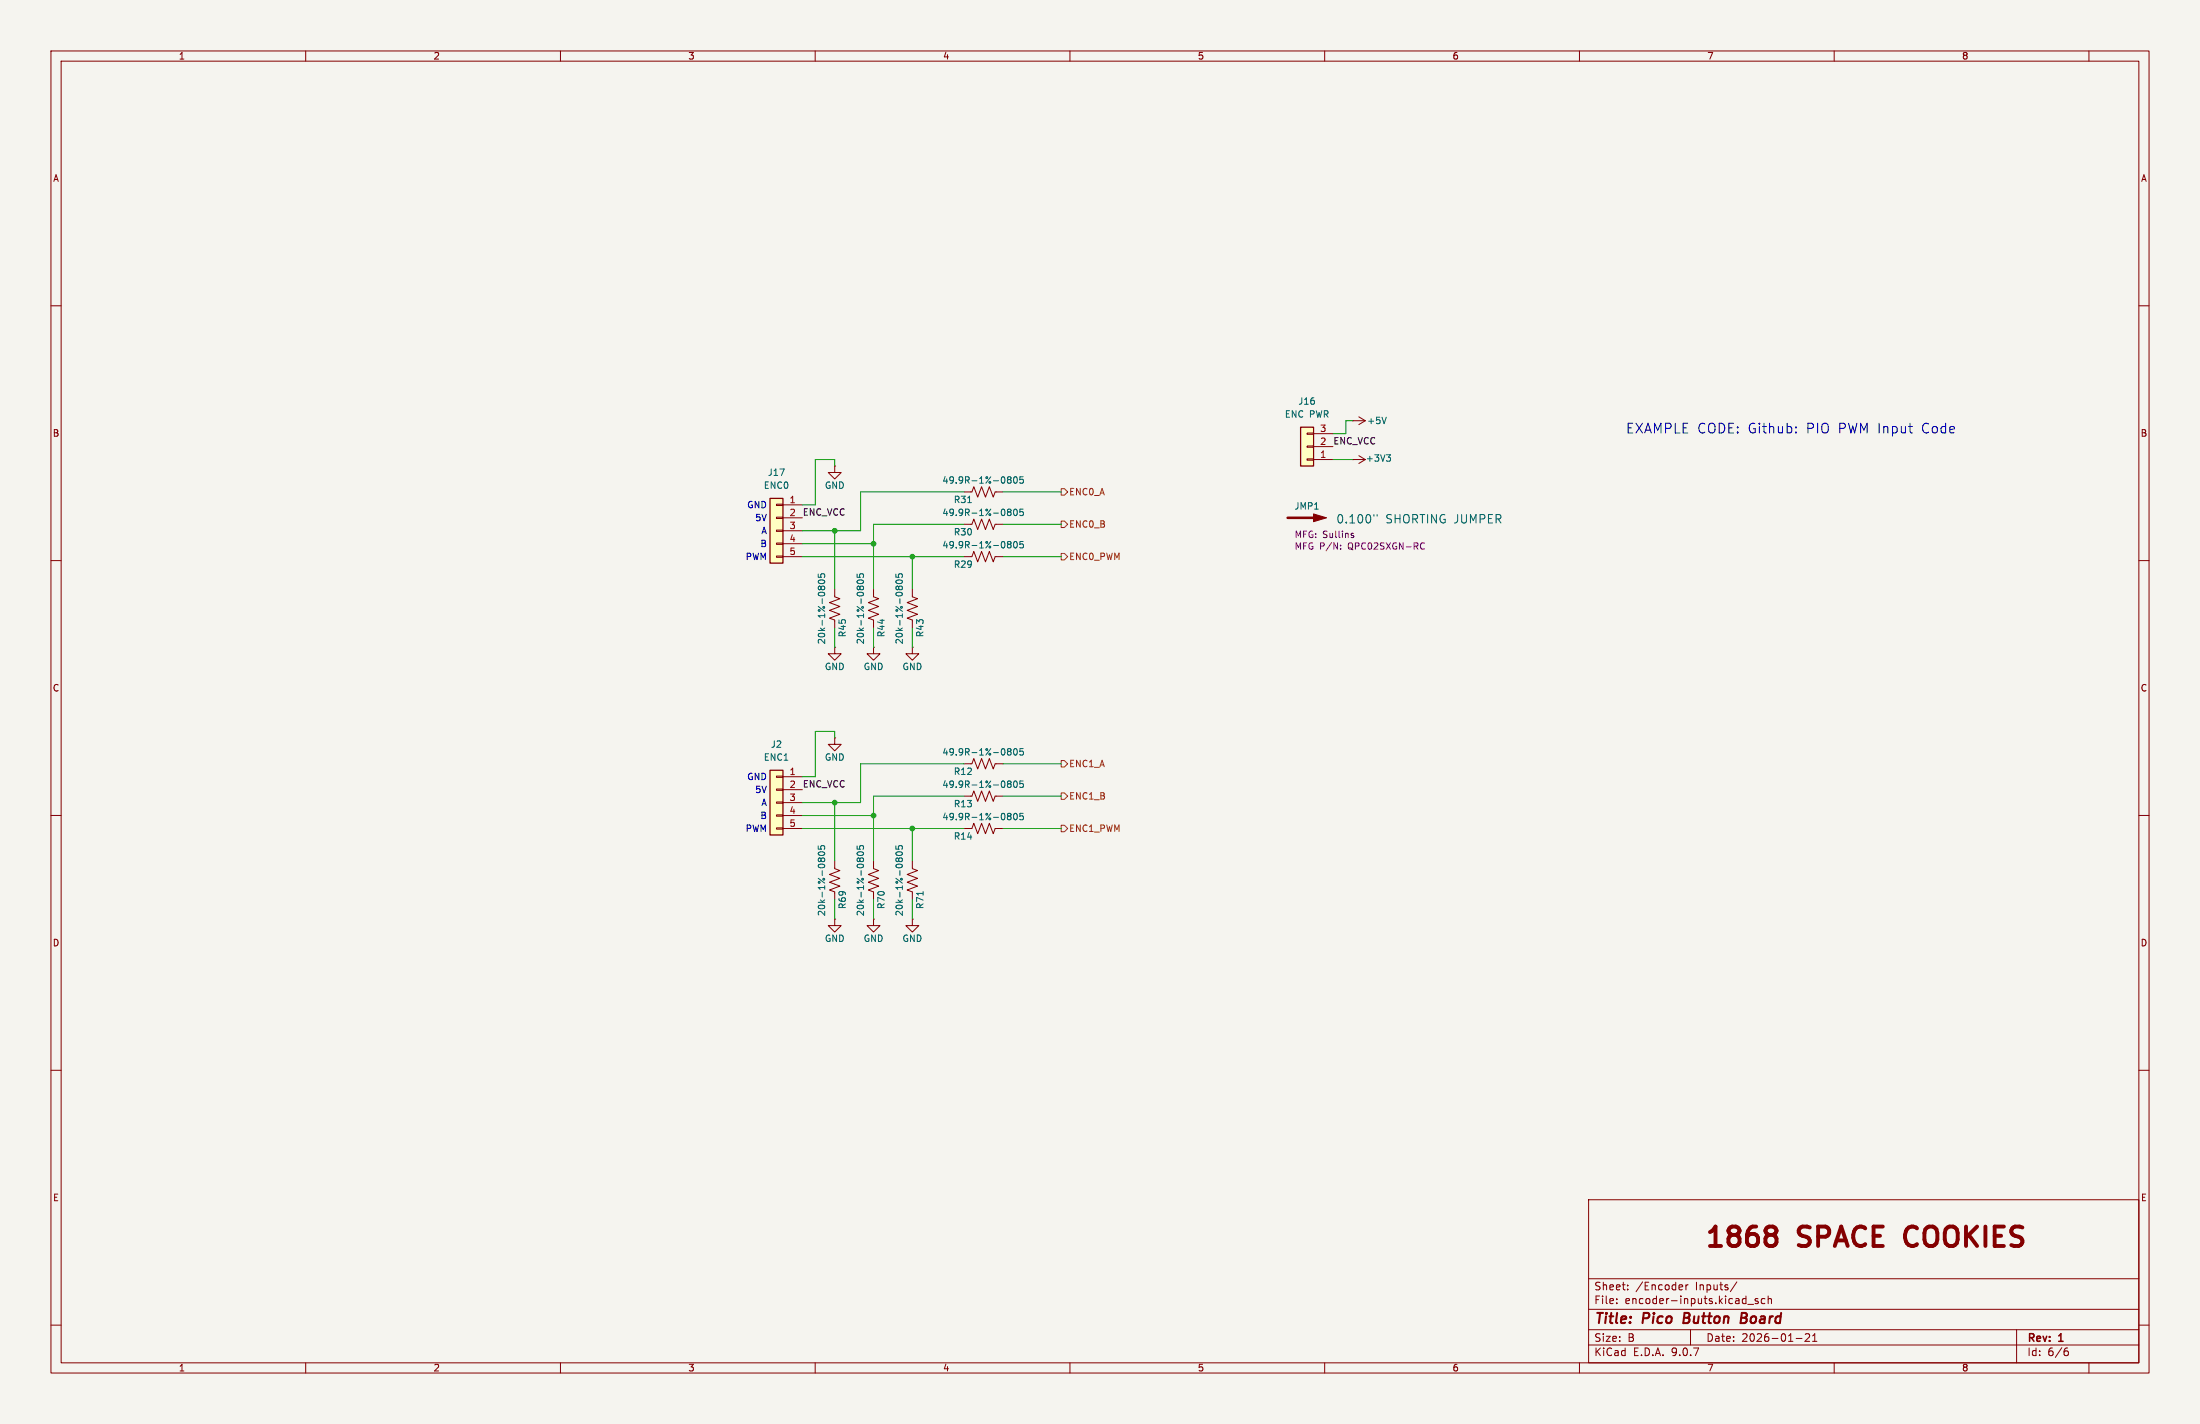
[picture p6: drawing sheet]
<svg xmlns="http://www.w3.org/2000/svg" width="432mm" height="279mm" viewBox="0 0 432 279" stroke-linecap="round" stroke-linejoin="round" font-family="sans-serif">
<path d="M0 0h431.8v279.4h-431.8z" fill="#f5f4ef" stroke="#f5f4ef" stroke-width=".2"/>
<g fill="none" stroke="#840000" stroke-width=".2">
<path d="M10 10h411.8v259.4h-411.8zM12 12h407.8v255.4h-407.8zM60 10v2M110 10v2M160 10v2M210 10v2M260 10v2M310 10v2M360 10v2M410 10v2M10 60h2M419.8 60h2"/>
<path d="M265.4 90.2h.1M265.4 82.6h.1M265.4 90.2h2.6M265.4 82.6h2.6M266.7 89.4l1.3 .8M266.7 81.8l1.3 .8M268 90.2l-1.3 .7M268 82.6l-1.3 .7M10 110h2M163.8 115.6v1.5l1 .4-2 .7 2 .8-2 .8 2 .7-2 .8 1 .4v1.5M171.4 115.6v1.5l1.1 .4-2.1 .7 2.1 .8-2.1 .8 2.1 .7-2.1 .8 1 .4v1.5M419.8 110h2"/>
<path d="M171.4 127v1.3h1.3l-1.3 1.2-1.2-1.2h1.2M171.4 127h.1M10 160h2M189.2 149.9h1.6l.3-1.1 .8 2.1 .8-2.1 .7 2.1 .8-2.1 .7 2.1 .4-1h1.5M189.2 156.2h1.6l.3-1 .8 2 .8-2 .7 2 .8-2 .7 2 .4-1h1.5M419.8 160h2M189.2 162.6h1.6l.3-1.1 .8 2.1 .8-2.1 .7 2.1 .8-2.1 .7 2.1 .4-1h1.5M163.8 180.3v1.3h1.3l-1.3 1.3-1.2-1.3h1.2M163.8 180.3h.1M10 210h2M419.8 210h2M311.8 235.4h108v32h-108z"/>
<path d="M10 260h2M311.8 256.9h108M311.8 250.9h108M317.3 255.6v.2M317.3 254.9v.1M319.5 252.9v.2M319.5 252.2v.1M330 252.1l.3 .3-.8 .2M330.2 253l-.2 .1M330.9 252.1v1M331.3 252.1l-.3 .1-.1 .2M340.9 251.5l-1.3 1.9"/>
<path d="M343 255.9h1.2M345 254.9l-.3-.1-.2 .2v.2l.5 .2v.3h-.5M346.4 254.9l-.4-.1-.3 .3 .1 .6h.6M347 254.9l.3-.1 .3 .1 .1 .9M347 254.3v1.5M419.8 260h2M60 267.4v2M110 267.4v2M160 267.4v2M210 267.4v2M260 267.4v2M310 267.4v2"/>
<path d="M311.8 263.9h108M311.8 260.9h108M331.8 260.9v3M352.5 262.6h1.2M354.3 261.8l.6-.1 .2 .1 .1 .3-.9 1.1h.9M355.8 263.2h.8M355.8 262.1l.4-.4v1.5M360 267.4v2M395.8 260.9v6.5M405.4 265.1h.4l.2 .2-.1 .5-.5 .2M405.8 264.5l-.4 .1M410 267.4v2"/>
</g>
<path d="M330.6 257.6l-.2 2h.7M341.8 258.6h.6M342.4 258.6l.3 .1M342.5 257.6h-.6l-.3 2 1-.1M342.6 258.5l-.2 .1" fill="none" stroke="#840000" stroke-width=".4"/>
<path d="M347.2 240.7h.8a.82 .82 0 0 1 .7 .8 .82 .82 0 0 1-.7 .8M347.2 242.3h.8M348 242.3l.5 .4 .2 .3v.7l-.4 .6-.3 .2h-.8M374.3 241.2a2.64 2.64 0 0 0 0 2.7" fill="none" stroke="#840000" stroke-width=".76"/>
<g fill="none" stroke="#006464" stroke-width=".2">
<path d="M272.1 81.9l-.4 1.2M272.1 89.2h.8l-.4 .5M272.7 89.7l.2 .3v.3l-.2 .2M160.6 112.6v.6l.6 .1-.1-.2v-.4l.2-.1h.4l.2 .2-.2 .5M160.7 113.9a.69 .69 0 0 1 1.2 .3 .72 .72 0 0 1-1.3-.1zM161.1 115.2l-.3-.2-.2 .2v.3M161.1 115.2l.3-.2h.2l.2 .1 .1 .4M161.1 115.2v.3M168.2 112.6v.6l.6 .1-.1-.2 .1-.4 .1-.1h.5l.1 .2-.1 .5M168.3 114a.75 .75 0 0 1 1.2 .2 .72 .72 0 0 1-1.3-.1zM168.8 115.2l-.3-.2-.3 .2v.3M168.8 115.2l.2-.2h.2l.2 .1 .1 .4"/>
<path d="M168.8 115.2v.3M269.7 101v.3M270.3 101v.3M197.8 147.3l.2 .1M197.8 147l.2-.1h.3l.2 .3-.3 .2M197.8 153.4l.2-.2 .3 .1 .2 .2-.3 .3M197.8 159.7l.2-.1h.3l.2 .3-.3 .2M197.8 153.7l.2 .1M198 147.4h.2M198 147.4l-.2 .1M198 153.8h.2M198 153.8l-.2 .1"/>
<path d="M198.2 147.4l.3 .3-.1 .3-.2 .2-.4-.2M198.2 153.8l.3 .2-.1 .4-.2 .1-.4-.1M199.1 147l.1-.1a.68 .68 0 0 1 .5 .6 .68 .68 0 0 1-.5 .7l-.3-.5zM199.1 153.4l.1-.2a.68 .68 0 0 1 .5 .7 .68 .68 0 0 1-.5 .6l-.3-.5zM199.1 159.7l.1-.1a.68 .68 0 0 1 .5 .6 .68 .68 0 0 1-.5 .7l-.3-.5zM200.8 146.9h-.6l-.1 .6 .2-.1h.5l.1 .2-.1 .4-.2 .2-.5-.2M200.8 153.2h-.6l-.1 .6 .2-.1 .5 .1 .1 .2-.1 .4-.2 .1-.5-.1M200.8 159.6h-.6l-.1 .6 .2-.1h.5l.1 .2-.1 .4-.2 .2-.5-.2M197.8 160l.2 .1M198 160.1h.2M198 160.1l-.2 .1M198.2 160.1l.3 .3-.1 .3-.2 .2-.4-.2"/>
</g>
<path d="M252.7 101.6h6.4" fill="none" stroke="#840000" stroke-width=".51"/>
<path d="M257.8 100.8l2.5 .8-2.5 .8z" fill="#840000" stroke="#840000" stroke-width=".2"/>
<path d="M263.1 107.6v.2M263.1 107v.1M265.4 105.1h.3v.2l-.4 .2M265.4 104.6l.3 .1M279 106.6h.6M279.6 107.6l-.6 .1" fill="none" stroke="#840084" stroke-width=".2"/>
<path d="M151.1 151.1h2.6v12.7h-2.6z" fill="#ffffc2"/>
<path d="M151.1 151.1h2.6v12.7h-2.6z" fill="none" stroke="#840000" stroke-width=".25"/>
<g fill="none" stroke="#840000" stroke-width=".2">
<path d="M163.8 91.4v1.3h1.3l-1.3 1.3-1.2-1.3h1.2M163.8 91.4h.1M189.2 96.5h1.6l.3-1 .8 2 .8-2 .7 2 .8-2 .7 2 .4-1h1.5M179.1 115.6v1.5l1 .4-2 .7 2 .8-2 .8 2 .7-2 .8 1 .4v1.5M189.2 102.9h1.6l.3-1 .8 2 .8-2 .7 2 .8-2 .7 2 .4-1h1.5M189.2 109.2h1.6l.3-1 .8 2 .8-2 .7 2 .8-2 .7 2 .4-1h1.5M179.1 127v1.3h1.2l-1.2 1.2-1.3-1.2h1.3M179.1 127h.1M152.4 152.3h1.3v.2h-1.3zM152.4 154.8h1.3v.3h-1.3zM152.4 157.4h1.3v.2h-1.3zM152.4 159.9h1.3v.2h-1.3z"/>
<path d="M153.7 152.4h3.8M153.7 154.9h3.8M153.7 157.5h3.8M152.4 162.4h1.3v.3h-1.3zM153.7 160h3.8M153.7 162.6h3.8"/>
</g>
<g fill="none" stroke="#006464" stroke-width=".2">
<path d="M189.9 98.6h.8M197.8 93.7l.2-.2 .3 .1 .2 .2-.3 .3M197.8 94l.2 .1M198 94.1h.2M198 94.1l-.2 .1M198.2 94.1l.3 .2-.1 .4-.2 .1-.4-.1M199.1 93.7l.1-.2a.68 .68 0 0 1 .5 .7 .68 .68 0 0 1-.5 .6l-.3-.5zM200.8 99.9h-.6l-.1 .6 .2-.1h.5l.1 .2-.1 .4-.2 .2-.5-.2M200.8 93.5h-.6l-.1 .6 .2-.1 .5 .1 .1 .2-.1 .4-.2 .1-.5-.1M175.8 112.6v.6l.6 .1-.1-.2 .1-.4 .2-.1h.4l.1 .2-.1 .5M175.9 114a.75 .75 0 0 1 1.2 .2 .72 .72 0 0 1-1.3-.1zM176.4 115.2l-.3-.2-.3 .2v.3"/>
<path d="M176.4 115.2l.2-.2h.3l.1 .1 .1 .4M176.4 115.2v.3M197.8 100.3l.2 .1M197.8 100l.2-.1 .3 .1 .2 .2-.3 .2M197.8 106.4l.2-.2 .3 .1 .2 .2-.3 .3M197.8 106.7l.2 .1M198 100.4h.2M198 100.4l-.2 .2M198 106.8h.2M198 106.8l-.2 .1M198.2 100.4l.3 .3-.1 .3-.2 .2-.4-.2M198.2 106.8l.3 .2-.1 .4-.2 .1-.4-.1"/>
<path d="M199.1 100l.1-.1a.68 .68 0 0 1 .5 .6 .68 .68 0 0 1-.5 .7l-.3-.5zM199.1 106.4l.1-.2a.68 .68 0 0 1 .5 .7 .68 .68 0 0 1-.5 .6l-.3-.5zM200.8 106.2h-.6l-.1 .6 .2-.1 .5 .1 .1 .2-.1 .4-.2 .1-.5-.1"/>
</g>
<path d="M255.3 83.8h2.5v7.6h-2.5z" fill="#ffffc2"/>
<path d="M255.3 83.8h2.5v7.6h-2.5z" fill="none" stroke="#840000" stroke-width=".25"/>
<path d="M256.5 90h1.3v.3h-1.3zM256.5 87.5h1.3v.3h-1.3zM256.5 85h1.3v.2h-1.3zM257.8 90.2h3.8M257.8 87.6h3.8M257.8 85.1h3.8M171.4 168.9v1.5l1.1 .4-2.1 .8 2.1 .7-2.1 .8 2.1 .8-2.1 .7 1 .4v1.5" fill="none" stroke="#840000" stroke-width=".2"/>
<path d="M168.2 166v.6h.6l-.1-.1 .1-.5 .1-.1 .5 .1 .1 .2-.1 .4M168.3 167.3a.75 .75 0 0 1 1.2 .2 .72 .72 0 0 1-1.3-.1zM168.8 168.6l-.3-.3-.3 .3v.2M168.8 168.6l.2-.3h.2l.2 .2 .1 .3M168.8 168.6v.2" fill="none" stroke="#006464" stroke-width=".2"/>
<path d="M151.1 97.8h2.6v12.7h-2.6z" fill="#ffffc2"/>
<path d="M151.1 97.8h2.6v12.7h-2.6z" fill="none" stroke="#840000" stroke-width=".25"/>
<g fill="none" stroke="#840000" stroke-width=".2">
<path d="M152.4 98.9h1.3v.3h-1.3zM153.7 99.1h3.8M152.4 101.5h1.3v.2h-1.3zM152.4 104h1.3v.3h-1.3zM152.4 106.6h1.3v.2h-1.3zM152.4 109.1h1.3v.2h-1.3zM153.7 101.6h3.8M153.7 104.1h3.8M153.7 106.7h3.8M153.7 109.2h3.8M163.8 127v1.3h1.3l-1.3 1.2-1.2-1.2h1.2M163.8 127h.1"/>
<path d="M163.8 144.8v1.3h1.3l-1.3 1.2-1.2-1.2h1.2M163.8 144.8h.1M163.8 168.9v1.5l1 .4-2 .8 2 .7-2 .8 2 .8-2 .7 1 .4v1.5M179.1 168.9v1.5l1 .4-2 .8 2 .7-2 .8 2 .8-2 .7 1 .4v1.5M171.4 180.3v1.3h1.3l-1.3 1.3-1.2-1.3h1.2M171.4 180.3h.1M179.1 180.3v1.3h1.2l-1.2 1.3-1.3-1.3h1.3M179.1 180.3h.1"/>
</g>
<path d="M160.6 166v.6h.6l-.1-.1v-.5l.2-.1 .4 .1 .2 .2-.2 .4M160.7 167.2a.69 .69 0 0 1 1.2 .3 .72 .72 0 0 1-1.3-.1zM161.1 168.6l-.3-.3-.2 .3v.2M161.1 168.6l.3-.3h.2l.2 .2 .1 .3M161.1 168.6v.2M175.8 166v.6h.6l-.1-.1 .1-.5 .2-.1 .4 .1 .1 .2-.1 .4M175.9 167.3a.75 .75 0 0 1 1.2 .2 .72 .72 0 0 1-1.3-.1zM176.4 168.6l-.3-.3-.3 .3v.2M176.4 168.6l.2-.3h.3l.1 .2 .1 .3M176.4 168.6v.2M181.2 174.9v.8" fill="none" stroke="#006464" stroke-width=".2"/>
<path d="M208.3 95.9h.6l.6 .6-.6 .7h-.6zM208.3 108.6h.6l.6 .6-.6 .7h-.6zM208.3 102.2h.6l.6 .7-.6 .6h-.6zM208.3 149.2h.6l.6 .7-.6 .6h-.6zM208.3 155.6h.6l.6 .6-.6 .6h-.6zM208.3 161.9h.6l.6 .7-.6 .6h-.6z" fill="none" stroke="#725600" stroke-width=".2"/>
<g fill="none" stroke="#009600" stroke-width=".2">
<path d="M163.8 91.4v-1.2h-3.8v8.9h-2.5M189.2 96.5h-20.3v7.6h-11.4M196.8 96.5h11.5M261.6 90.2h3.8M265.4 82.6h-1.2v2.5h-2.6M157.5 109.2h31.7M157.5 106.7h13.9M163.8 104.1v11.5M179.1 109.2v6.4M189.2 102.9h-17.8v12.7M196.8 102.9h11.5M196.8 109.2h11.5"/>
<path d="M163.8 123.2v3.8M171.4 123.2v3.8M179.1 123.2v3.8M163.8 144.8v-1.3h-3.8v8.9h-2.5M163.8 157.5v11.4M189.2 149.9h-20.3v7.6h-11.4M189.2 156.2h-17.8v12.7M196.8 149.9h11.5M196.8 156.2h11.5M157.5 160h13.9M157.5 162.6h31.7M163.8 176.5v3.8"/>
<path d="M171.4 176.5v3.8M179.1 162.6v6.3M179.1 176.5v3.8M196.8 162.6h11.5"/>
</g>
<path d="M352.5 84.8v.2M352.5 83.8v.2" fill="none" stroke="#0000c2" stroke-width=".2"/>
<g fill="#009600" stroke="#009600" stroke-width=".2">
<circle cx="163.8" cy="104.1" r=".46"/>
<circle cx="179.1" cy="109.2" r=".46"/>
<circle cx="171.4" cy="106.7" r=".46"/>
<circle cx="163.8" cy="157.5" r=".46"/>
<circle cx="171.4" cy="160" r=".46"/>
<circle cx="179.1" cy="162.6" r=".46"/>
</g>
<g font-size="5.3" fill="#840000">
<text x="334.4" y="245.8">1868</text>
<text x="353.3" y="245.8">SPACE</text>
<text x="375.7" y="245.8">COOKIES</text>
</g>
<g font-size="2.8" fill="#840000">
<text x="312.8" y="260.3">Title:</text>
<text x="322.5" y="260.3">Pico</text>
<text x="331.3" y="260.3">Button</text>
<text x="343.3" y="260.3">Board</text>
</g>
<g font-size="2.7" fill="#0000c2">
<text x="319.1" y="85.3">EXAMPLE CODE: Github:</text>
<text x="354.6" y="85.3">PIO PWM Input</text>
<text x="377.4" y="85.3">Code</text>
</g>
<g font-size="2.3" fill="#006464">
<text x="262.2" y="102.9">0.100&quot;</text>
<text x="271.9" y="102.9">SHORTING JUMPER</text>
</g>
<g font-size="2.1" fill="#840000">
<text x="312.8" y="256.1">File:</text>
<text x="312.8" y="253.4">Sheet:</text>
<text x="318.9" y="256.1">encoder-inputs.kicad_sch</text>
<text x="321" y="253.4">/Encoder</text>
<text x="332.8" y="253.4">Inputs/</text>
<text x="312.8" y="263.5">Size:</text>
<text x="319.5" y="263.5">B</text>
<text x="334.8" y="263.5">Date:</text>
<text x="341.8" y="263.5">2026-01-21</text>
<text x="397.8" y="263.7">Rev:</text>
<text x="404.2" y="263.7">1</text>
<text x="312.8" y="266.3">KiCad</text>
<text x="320.5" y="266.3">E.D.A.</text>
<text x="328.1" y="266.3">9.0.7</text>
<text x="397.8" y="266.3">Id:</text>
<text x="401.9" y="266.3">6/6</text>
</g>
<g font-size="1.8" fill="#840000">
<text x="35" y="11.9">1</text>
<text x="85" y="11.9">2</text>
<text x="135" y="11.9">3</text>
<text x="185" y="11.9">4</text>
<text x="235" y="11.9">5</text>
<text x="285" y="11.9">6</text>
<text x="335" y="11.9">7</text>
<text x="385" y="11.9">8</text>
<text x="10.3" y="35.9">A</text>
<text x="420.1" y="35.9">A</text>
<text x="10.3" y="85.9">B</text>
<text x="420.1" y="85.9">B</text>
<text x="10.3" y="135.9">C</text>
<text x="420.1" y="135.9">C</text>
<text x="10.3" y="185.9">D</text>
<text x="420.1" y="185.9">D</text>
<text x="10.3" y="235.9">E</text>
<text x="420.1" y="235.9">E</text>
<text x="35" y="269.3">1</text>
<text x="85" y="269.3">2</text>
<text x="135" y="269.3">3</text>
<text x="185" y="269.3">4</text>
<text x="235" y="269.3">5</text>
<text x="285" y="269.3">6</text>
<text x="335" y="269.3">7</text>
<text x="385" y="269.3">8</text>
</g>
<g font-size="1.8" fill="#006464">
<text x="252.1" y="82.1">ENC PWR</text>
<text x="254.7" y="79.6">J16</text>
<text x="268.2" y="83.4">+5V</text>
<text x="150.6" y="93.6">J17</text>
<text x="184.9" y="95.1">49.9R-1%-0805</text>
<text x="268" y="90.8">+3V3</text>
<text x="149.8" y="96.1">ENC0</text>
<text x="161.8" y="96.1">GND</text>
<text x="184.9" y="101.4">49.9R-1%-0805</text>
<text x="187.1" y="98.9">R31</text>
<text x="254" y="100.2">JMP1</text>
<text x="184.9" y="107.8">49.9R-1%-0805</text>
<text x="187.1" y="105.3">R30</text>
<text x="187.1" y="111.6">R29</text>
<text x="166.2" y="125.1" transform="rotate(-90 166.2 125.1)">R45</text>
<text x="173.8" y="125.1" transform="rotate(-90 173.8 125.1)">R44</text>
<text x="181.5" y="125.1" transform="rotate(-90 181.5 125.1)">R43</text>
<text x="161.8" y="131.7">GND</text>
<text x="162.2" y="126.5" transform="rotate(-90 162.2 126.5)">20k-1%-0805</text>
<text x="169.4" y="131.7">GND</text>
<text x="169.8" y="126.5" transform="rotate(-90 169.8 126.5)">20k-1%-0805</text>
<text x="177" y="131.7">GND</text>
<text x="177.4" y="126.5" transform="rotate(-90 177.4 126.5)">20k-1%-0805</text>
<text x="149.8" y="149.5">ENC1</text>
<text x="151.2" y="146.9">J2</text>
<text x="161.8" y="149.5">GND</text>
<text x="184.9" y="148.4">49.9R-1%-0805</text>
<text x="184.9" y="154.8">49.9R-1%-0805</text>
<text x="187.1" y="152.2">R12</text>
<text x="184.9" y="161.1">49.9R-1%-0805</text>
<text x="187.1" y="158.6">R13</text>
<text x="187.1" y="164.9">R14</text>
<text x="162.2" y="179.9" transform="rotate(-90 162.2 179.9)">20k-1%-0805</text>
<text x="166.2" y="178.5" transform="rotate(-90 166.2 178.5)">R69</text>
<text x="169.8" y="179.9" transform="rotate(-90 169.8 179.9)">20k-1%-0805</text>
<text x="173.8" y="178.5" transform="rotate(-90 173.8 178.5)">R70</text>
<text x="177.4" y="179.9" transform="rotate(-90 177.4 179.9)">20k-1%-0805</text>
<text x="181.5" y="178.5" transform="rotate(-90 181.5 178.5)">R71</text>
<text x="161.8" y="185">GND</text>
<text x="169.4" y="185">GND</text>
<text x="177" y="185">GND</text>
</g>
<g font-size="1.8" fill="#a90000">
<text x="259" y="89.9">1</text>
<text x="259" y="87.4">2</text>
<text x="259" y="84.8">3</text>
<text x="154.9" y="98.8">1</text>
<text x="154.9" y="101.3">2</text>
<text x="154.9" y="103.9">3</text>
<text x="154.9" y="106.4">4</text>
<text x="154.9" y="109">5</text>
<text x="154.9" y="152.1">1</text>
<text x="154.9" y="154.7">2</text>
<text x="154.9" y="157.2">3</text>
<text x="154.9" y="159.8">4</text>
<text x="154.9" y="162.3">5</text>
</g>
<g font-size="1.8" fill="#0f0f0f">
<text x="261.6" y="87.3">ENC_VCC</text>
<text x="157.5" y="101.3">ENC_VCC</text>
<text x="157.5" y="154.6">ENC_VCC</text>
</g>
<g font-size="1.8" fill="#0000c2">
<text x="146.5" y="99.9">GND</text>
<text x="148.1" y="102.5">5V</text>
<text x="149.1" y="107.5">B</text>
<text x="149.3" y="105">A</text>
<text x="146.2" y="110.1">PWM</text>
<text x="146.5" y="153.3">GND</text>
<text x="148.1" y="155.8">5V</text>
<text x="149.1" y="160.9">B</text>
<text x="149.3" y="158.3">A</text>
<text x="146.2" y="163.4">PWM</text>
</g>
<g font-size="1.8" fill="#725600">
<text x="209.7" y="97.4">ENC0_A</text>
<text x="209.7" y="103.7">ENC0_B</text>
<text x="209.7" y="110.1">ENC0_PWM</text>
<text x="209.7" y="150.7">ENC1_A</text>
<text x="209.7" y="157.1">ENC1_B</text>
<text x="209.7" y="163.4">ENC1_PWM</text>
</g>
<g font-size="1.8" fill="#840084">
<text x="254" y="105.8">MFG: Sullins</text>
<text x="254" y="108.1">MFG P/N:</text>
<text x="264.7" y="108.1">QPC02SXGN-RC</text>
</g>
</svg>
